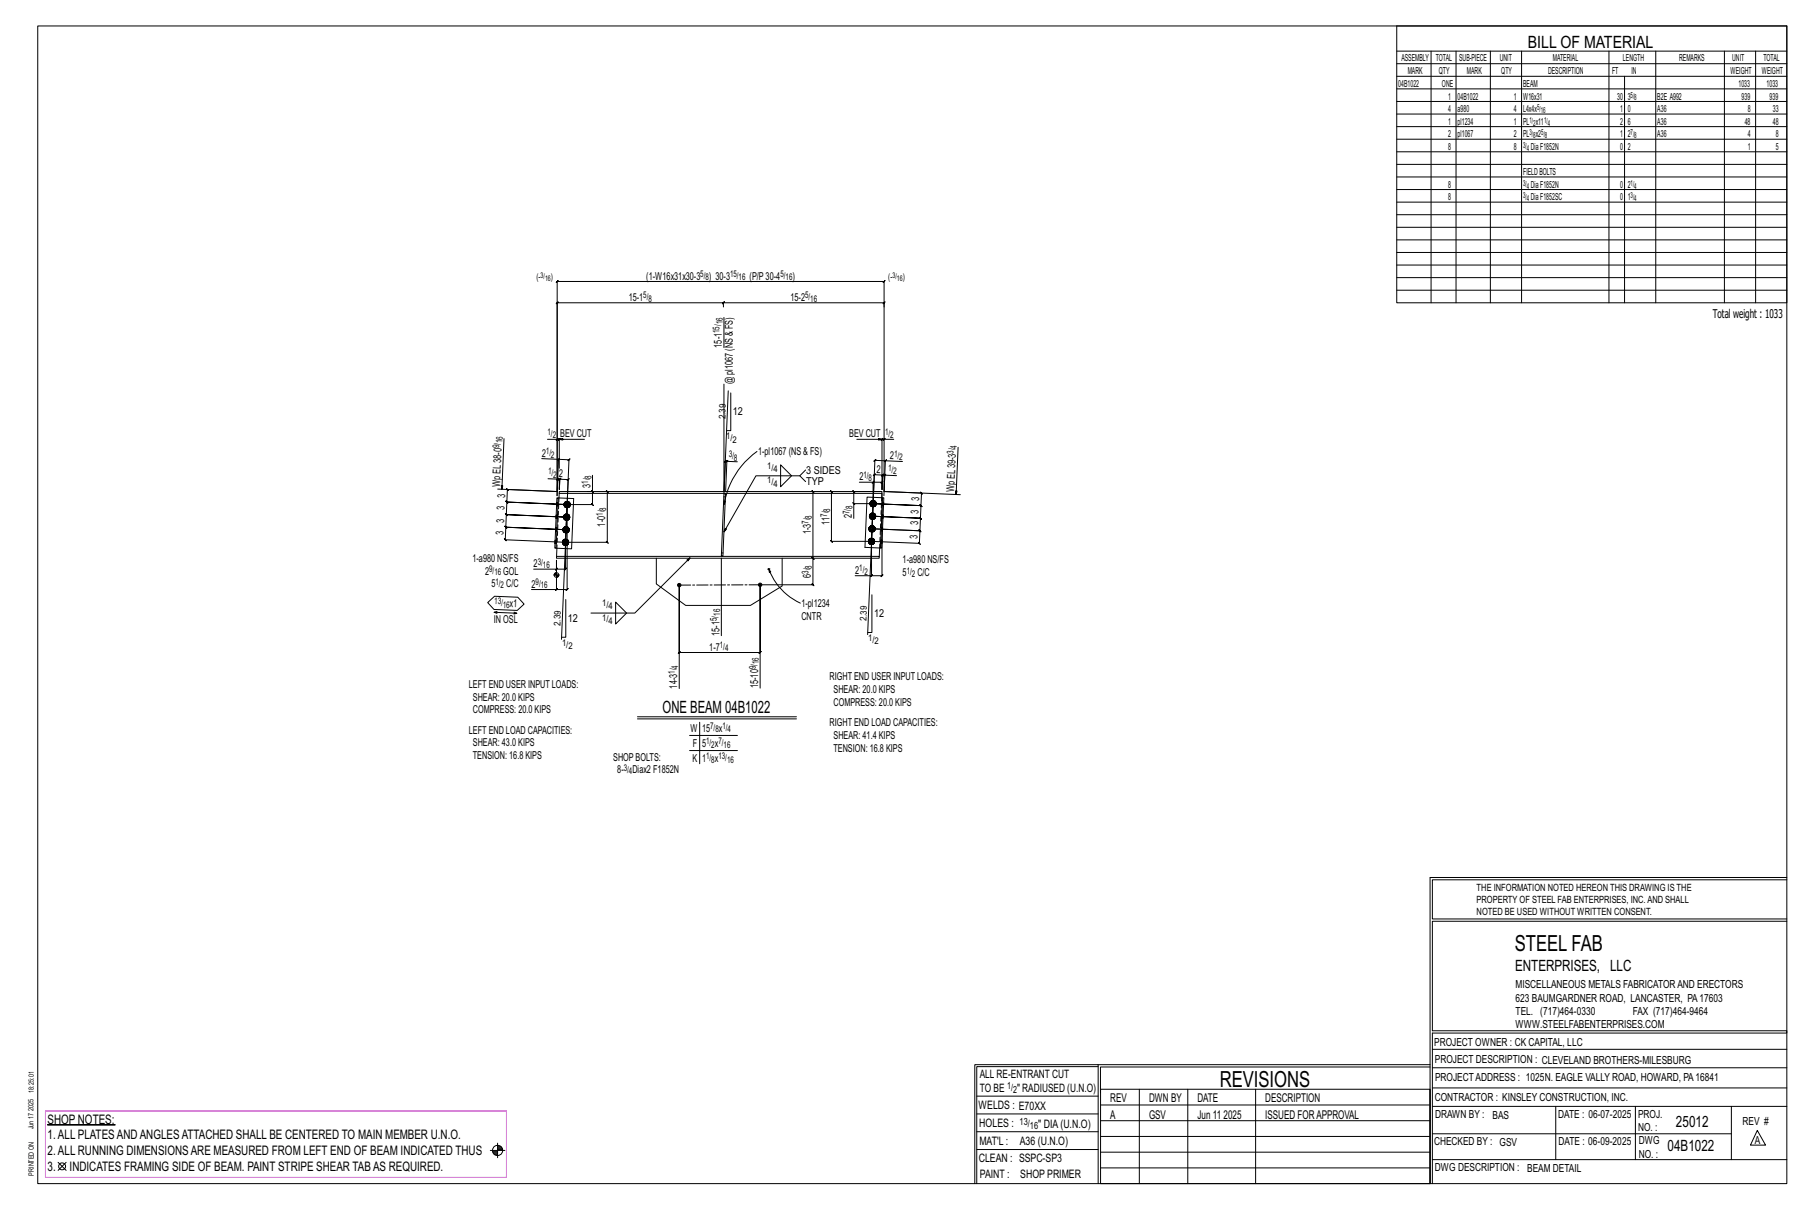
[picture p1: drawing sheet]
<svg xmlns="http://www.w3.org/2000/svg" width="914mm" height="610mm" viewBox="0 0 914 610" stroke-linecap="round" stroke-linejoin="round" font-family="sans-serif">
<g fill="#000" stroke="#000" stroke-width=".5">
<path d="M24 568h34z"/>
<circle cx="343" cy="295" r=".9"/>
<circle cx="384" cy="295" r=".9"/>
</g>
<g fill="none" stroke="#000" stroke-width=".5">
<path d="M19 13h883v584h-883zM705 13h197v140h-197zM705 26h197M705 32h197M705 39h197M722 26v127M735 26v127M752 26v127M768 26v127M812 26v127M820 39v114M836 26v127"/>
<path d="M870 26v127M886 26v127M705 45h197M705 51h197M705 58h197M705 64h197M705 70h197M705 77h197M705 83h197M705 89h197M705 96h197M705 102h197"/>
<path d="M705 108h197M705 115h197M705 121h197M705 127h197M705 134h197M365 153l1-1zM365 155l1-3-1 1h-84l1-1-1 1v97M365 153h81l1-1-1 3M705 140h197M705 146h197M365 160v15M365 194v54l1-15h-1l2-1-1 1h1"/>
<path d="M367 197l-2 52M369 198v19h-2M254 221l-1 26M273 231l9 1-1 16-25-1v-1l1 2-1-1v6h-1l1 1v-1l30 2-30-2h-1l1 1v-1v7l-1-1 1 1 30 1-30-1-1-1 1 1-1 6 1 1-1-1 31 1-31-1 1 1-1-1v6v1v-1l30 2M276 222h5l1-1-1 1h1l1-1-1 1v14M281 232l1-1zM282 232h5h1h-1l-2 42M282 222h13M299 240v8h-3M366 233l1-1zM372 233h-5l-1 15M382 228a41 41 0 0 0-17 27"/>
<path d="M394 235l5 5-5 6zM407 237l-3 3h-23l-16 28M432 222h13M446 233l1-1zM446 240h-1l1-1-1 1v7v-7l1-1-1 1h-4l1-1-1 1-1 33h-20v1l-1-1h1v-25v1l-1-1h1M447 233l-5-1-1 1 1-1-2 41M451 222h-5l1-1-1 1h-1l1-1-1 1v25v-4h1l-1 1v-1h-4M455 233h-8l-1 15 19 1v-1v1v6h-1l1 1v-1l-24-1 24 1h-1l1 1v-1l-1 7v-1l1 1h-1l-24-2 24 2v-1l1 1h-1v6v-1l1 1h-1l-24-1 24 1v-1l1 1h-1v6h-1l1 1v-1l-24-1M483 226l-1 24M251 247l30 1v-106v1l1-1h-1h165v1l1-1h-1v106l39 2M277 242h4v8M281 242l1-1z"/>
<path d="M281 251h1l-1 26h-1zM281 242h1l1-1-1 1v5M282 251l7 1-1 25h-7M282 242l1-1zM282 242v5M282 249v2M282 248h163v1h-163zM282 242h5h-1h1l-2 32M285 255h.1M285 254v1M285 256h1M285 254v1v1v-1"/>
<path d="M285 260h.1M285 255l1 1M286 253l-1 1M286 256h1M286 259l-1 1M286 260h1M286 254l1-1v1M286 255v42h1l-1 1v-1h-5M287 260h-1M287 254l1 1M287 253l-1 1M287 255v1h-1"/>
<path d="M287 260v1M287 255h1l-1 1M287 255v1M287 254h1h-1M288 254v1M298 248l1 1zM299 248v7l-1-1 1 1h-13l-3 68M306 248l1 1-1-1v26v-1l1 1h-1h-21v13h1l-1 1v-1h-4M365 249h1l-1 32h-1zM365 253h1l-1 2zM404 240l3 3M410 248l1 1-1-1v34v-1l1 1-1-1 1 1h-1v13l1 1-1-1h-26"/>
<path d="M430 254l1 1zM434 243h7v11M439 260h.1M439 254h1M440 255v1M440 254l-1 1M440 254v-1l-1 1 1 1M440 259h-1M440 255l1 1M440 253h.1M440 259v1M440 259h1v1"/>
<path d="M441 254h-10v8M441 253h-1M441 253h1h-1M441 254l-3 66M441 260h1v1M441 259l-1 1M441 253l1 1v1M441 243l-1 1zM441 255h1l-1 1v-1M441 259l1 1h-1M442 255h.1M442 254l-1 1"/>
<path d="M442 253v1M442 260h.1M442 254h.1M444 248h-13h-1l1 1v-1v6M445 249v2M445 249v42l1-1-1 1h-5M445 251h1l-1 26h-1zM445 251h-7l-2 25 8 1M446 240l1-1zM452 240h-6v10M281 277v4M284 274h.1"/>
<path d="M284 273v1M284 267h1M284 275h1M284 261h1M284 273v1v1v-1M285 260v1M285 268v1M285 267l-1 1M285 274v1M285 267v-1l-1 1 1 1M285 272l-1 1M285 262h.1"/>
<path d="M285 261v1M285 268l1 1M285 261v-1l-1 1 1 1v-1M285 275h1M285 266h.1M285 262h1M285 272v1M285 273l1-1v1M286 262h1M286 266l-1 1M286 266h1l-1 1M286 273l1 1"/>
<path d="M286 272l-1 1M286 266l1 1v1M286 274v1h-1M286 266h-1M286 260l1 1v1M286 274h1l-1 1M286 268h1l-1 1v-1M286 274v1M286 273h1h-1M287 268h.1M287 262h-1M287 267l-1 1"/>
<path d="M287 266v1M287 273v1M287 261v1M287 261l-1 1M287 267h.1M438 273h1M439 267h.1M439 266v1M439 274v1M439 273l-1 1M439 273v-1l-1 1 1 1M439 268h.1"/>
<path d="M439 274l1 1M439 266v1v1v-1M439 272h.1M439 262h1M439 260v1M439 268h1M439 260v-1v1v2v-1M439 265v1M440 261v1M440 268h1M440 272h-1M440 272h1"/>
<path d="M440 273v18h-8M440 261l1 1M440 265l-1 1M440 266l1-1v1M440 272l1 1v1M440 266l2 1h-1M441 274l-1 1v-1M441 265l-1 1M441 274h.1M441 268h-1M441 273l-1 1M441 272v1"/>
<path d="M441 267v1M441 261v1h-1M441 267l-1 1M441 266h.1M441 273h.1M441 261h1l-1 1M441 260v1M441 266l1 1M444 277v4M269 287h12v-4v14h-13M279 290h3M280 290h.1"/>
<path d="M280 289v1M280 288l1-1zM280 298l1-1zM281 289v1M281 283v9M281 281h163v1h-163zM281 290v1M282 290v1M348 282l-28 27h-22M364 282v39M388 287l1 2h-1zM388 287a31 31 0 0 0 16 17"/>
<path d="M388 287h-1M389 287h-1M395 282v14l-16 10h-33l-15-11v-13M440 291h-1l1-1zM246 304l4-3h11l3 4-3 3h-12zM249 309h12l-2 1M251 309h-2l2 1M259 309h2M286 303v19h-3M311 304l5 5-5 6zM440 300v19h-2M384 347v-52v34l-1 1 1-1h-41l-1 1 1-1v-34v52"/>
<path d="M322 362h80M322 363h80M348 371h24M348 379h24M353 364v21M722 443v154M722 443h180M902 444h-179v20h179M902 465h-179v55h179v1h-179v76M554 538h-61v59M554 537h168M722 538h-167v13"/>
<path d="M723 539h179M723 530h179M493 553h61M555 550h167v47h-167zM555 558h167M575 550v47M599 550v47M634 550v47M723 549h179M723 558h179M785 558v27M825 558v27"/>
<path d="M874 558v27M251 577v7M251 579h2M251 580h3M251 578h2M493 571h61M493 562h61M555 573h167M555 566h167M723 572h151M887 570l4 8h-8zM29 587l4 4"/>
<path d="M33 587l-4 4M247 581h8M249 581h2M249 582h2M250 583h1M492 597v-60h62v60M493 580h61M555 589h167M555 581h167M723 585h179"/>
<circle cx="281" cy="290" r="1.2"/>
<circle cx="31" cy="589" r="1.8"/>
<circle cx="251" cy="581" r="2.6"/>
</g>
<path d="M23 561h233v33h-233z" fill="none" stroke="#f0f" stroke-width=".5"/>
<g fill="none" stroke="#000" stroke-width=".5" stroke-dasharray="2 1.4">
<path d="M281 260h.1M281 255h1zM281 255h.1M281 255h1M281 254h1M282 255l-1-1 1 1M282 251l-1 26M285 255h.1M285 255v-2v2v1v-1M285 254v1zM285 255v1zM285 254v1"/>
<path d="M285 260h-1zM285 260h.1M285 254h.1M285 256h1zM285 254l1-1zM285 256h1M285 254l1-1M285 260h2zM285 255l1 1M285 254h1M285 260l1-1zM285 256h2z"/>
<path d="M285 253h2zM285 254v1v-1v1v1v-1v1v-1M285 255h1zM285 254h1zM286 256h.1M286 253h.1M286 255h.1M286 254h.1M286 259l-1 1 1-1-1 1h1M286 259l1 1-1-1 1 1h-1zM286 259l1 1zM286 253v1"/>
<path d="M286 256h1zM286 256h1M286 255h1zM286 254h1zM286 253h1h-1h1v1zM286 253h1zM287 260h.1M287 256v-1M287 255h.1M287 254h.1M287 260v1zM287 256h.1"/>
<path d="M287 253v1zM287 253v1M287 254v1zM287 253l1 2zM287 260v2M287 255h1l-1 1M287 254h1h-1M287 254l1 1M287 254h1zM288 254v1zM288 254v1M288 255l-1 1z"/>
<path d="M288 255h.1M365 251h1M439 260h.1M439 254v1zM439 254l1-1-1 1 1 1-1-1h1M439 254h.1M439 255h.1M439 255l1-1M439 254h1M439 259v1zM439 259h1zM439 259h1"/>
<path d="M439 253v1zM439 255l1 1zM439 253h1zM440 255v1zM440 255v1M440 253h.1M440 259h1zM440 260l-1-1v1v1v1v-1v1l1-1M440 255h.1M440 254v-1M440 259h.1M440 254v1z"/>
<path d="M440 255h1zM440 253h1zM440 253l-1 1v1h1h-1h1M440 254h.1M440 254v-1zM440 260h.1M440 256h1zM440 255l1 1h-1h1h-1zM440 260h1zM440 259h1h-1h1v1zM441 253h-1h1h-1h1M441 256h.1"/>
<path d="M441 255v1M441 255h.1M441 253h.1M441 260h.1M441 259h.1M441 253v1zM441 259l1 1zM441 256l1-1zM441 256l1-1M441 253h1zM441 253h1M441 254h.1"/>
<path d="M441 253l1 1zM441 254v1zM441 259v1l1 1M442 255h.1M442 254v-1M442 255v-1M442 253h-1l1 2M442 253v1zM442 260h.1M442 254h.1M442 254l-1 1zM442 254v1z"/>
<path d="M445 260h1zM445 254h1h-1M445 253l1 1zM446 260h.1M446 255h-1M446 254h-1M446 254h.1M280 274h1zM280 274h.1M280 274h1M280 273h1M280 268h1z"/>
<path d="M280 268h.1M280 267l1 1M280 267h1M280 266l1 1M280 266h1M281 262h.1M281 262v-1M281 261v1M281 261h.1M281 274l-1-1 1 1M281 267h-1l1 1M284 274h.1"/>
<path d="M284 274l1-2-1 2 1 1-1-1M284 273v1zM284 274v1zM284 273v1M284 267v1zM284 267l1-1-1 1 1 2-1-2h1M284 267h.1M284 268h1zM284 268l1-1M284 267h1M284 273h.1M284 275h1z"/>
<path d="M284 273l1-1zM284 275h1M284 273l1-1M284 261v1zM284 261l1 1zM284 261l1-1-1 1 1 1-1-1h1M284 274l1 1M284 273h1M284 260v1zM284 262h1zM285 262v-1M285 260v1"/>
<path d="M285 266l-1 1zM285 268v1zM285 266h.1M285 268v1M285 274h.1M285 275h1zM285 272h1zM285 273h-1v1v-1v1v1v-1v1l1-1M285 273v1zM285 273h.1M285 268h.1M285 267v-1"/>
<path d="M285 275h.1M285 272h.1M285 262h.1M285 267v1zM285 269h1zM285 266h1zM285 267v-1l-1 1v1h1h-1h1M285 267h.1M285 261l1 1M285 261l1-1M285 261h.1M285 262h2z"/>
<path d="M285 260l-1 1 1-1v2M285 261l1 1zM285 261l1-1zM285 268l1 1h-1h1h-1zM285 268h1zM285 267h1zM285 262l1 1zM285 272v1M285 275h1M285 274h1zM285 273h1zM285 272h1h-1h1v1z"/>
<path d="M286 262h-1h1h-1zM286 262h.1M286 260h.1M286 266h-1h1h-1h1M286 269h.1M286 268v1M286 268h.1M286 267h.1M286 266h.1M286 275v-1M286 274h.1M286 273h.1"/>
<path d="M286 263l1-1zM286 262h1zM286 262h1M286 275h.1M286 272v1zM286 272v1M286 275h1zM286 272l1 1zM286 266v1M286 273v1zM286 272l1 2zM286 269l1-1z"/>
<path d="M286 269l1-1M286 266h1zM286 266h1M286 262l1-1zM286 260l1 1zM286 260h1M286 274h1l-1 1M286 273h1h-1M286 266l1 1zM286 267v1zM286 273l1 1M287 262h.1"/>
<path d="M287 273h.1M287 268h.1M287 267v-1M287 261h.1M287 268v-1M287 266l-1 1 1 1M287 266v1zM287 273v1zM287 273v1M287 274v1zM287 261v1M287 261v-1"/>
<path d="M287 274l-1 1zM287 274h.1M287 262v-1M287 267h.1M287 267l-1 2zM287 267v1zM287 260v1M287 260l1 1zM287 261v1zM288 261l-1 1zM365 279h-1M438 273v1z"/>
<path d="M438 273l1-1-1 1 1 2-1-2h1M438 273h.1M438 274h1zM438 274l1-1M438 273h1M438 267h1zM439 267h.1M439 267v-1v1v1v-1M439 266l-1 1zM439 267v1zM439 266v1M439 272l-1 1z"/>
<path d="M439 274v1zM439 272h.1M439 274v1M439 260v1zM439 260l1-1-1 1 1 2-1-2M439 274h.1M439 273v-1M439 261v1zM439 261v-1M439 266h.1M439 268h.1M439 266v-1z"/>
<path d="M439 266v-1M439 273v1zM439 275h2zM439 272h2zM439 272l-1 1v1h1h-1h1M439 273h.1M439 273v-1zM439 267l1 1M439 266h1M439 275h1zM439 272h1zM439 262h1z"/>
<path d="M439 262h1M439 268h2zM439 266h2zM439 266v1v-1v1v1v-1v1M439 266v1zM439 267l1 1zM439 266h1zM439 261h1M439 260h1M439 274l1 1h-1h1h-1zM439 274h1zM439 268h1z"/>
<path d="M439 265h1zM440 260v1zM440 262h1zM440 261h.1M440 268h-1h1h-1zM440 268h.1M440 266h.1M440 262h.1M440 272h-1h1h-1h1M440 275h.1M440 274v1M440 274h.1"/>
<path d="M440 272h.1M440 261v1zM440 265h-1h1h-1l1 1M440 268h1zM440 268h1M440 265h1h-1h1l-1 1zM440 265h1zM440 274h1M440 272v1zM440 272h1M440 262h1M440 261h1z"/>
<path d="M440 275l1-1zM440 275l1-1M440 272h1zM440 268l1-1zM440 266h1zM440 266h1M440 273h1zM441 272v1zM441 273l-1 1zM441 268h.1M441 265v1zM441 265v1"/>
<path d="M441 261h.1M441 274h.1M441 273v-1M441 266v1zM441 266l1 1zM441 267h.1M441 274v-1M441 272v2M441 262h.1M441 267v1M441 266h.1M441 260v1z"/>
<path d="M441 268v-1M441 266v1M441 266h1zM441 273h.1M441 261h1l-1 1M441 260h1l-1-1M441 273v2zM441 273v1zM441 262v-2M441 266l1 1M442 267l-1 1zM442 266v1z"/>
<path d="M442 267h.1M442 261l-1 1zM442 260l-1 2zM442 260v1zM444 277l1-26M444 273h1h-1M444 273h1zM445 267v-1M445 266h.1M445 260l1 1-1-1M445 274h-1M445 273h-1"/>
<path d="M445 273h.1M445 268h.1M445 267h.1M446 262l-1-1M446 261h-1M446 260h-1"/>
</g>
<path d="M343 295h41" fill="none" stroke="#000" stroke-width=".5" stroke-dasharray="5.8 1 1 1"/>
<g font-size="11.2">
<text x="764" y="480">STEEL FAB</text>
<text x="616" y="548">REVISIONS</text>
</g>
<g font-size="8.6">
<text x="771" y="24">BILL OF MATERIAL</text>
<text x="334" y="360">ONE BEAM 04B1022</text>
</g>
<g font-size="7.9">
<text x="765" y="490">ENTERPRISES, LLC</text>
<text x="846" y="569">25012</text>
<text x="842" y="581">04B1022</text>
</g>
<g font-size="6.6">
<text x="24" y="567">SHOP NOTES:</text>
<text x="24" y="575">1.ALL PLATESANDANGLESATTACHED SHALL BE CENTERED TO MAIN MEMBER U.N.O.</text>
<text x="24" y="583">2.ALL RUNNING DIMENSIONSARE MEASURED FROM LEFT END OF BEAM INDICATED THUS</text>
<text x="24" y="591">3.</text>
<text x="35" y="591">INDICATES FRAMING SIDE OF BEAM. PAINT STRIPE SHEAR TABAS REQUIRED.</text>
</g>
<g font-size="6.1">
<text x="864" y="161">Total weight : 1033</text>
<text x="560" y="556">REV</text>
<text x="580" y="556">DWN BY</text>
<text x="604" y="556">DATE</text>
<text x="639" y="556">DESCRIPTION</text>
<text x="560" y="564">A</text>
<text x="580" y="564">GSV</text>
<text x="604" y="564">Jun 11</text>
<text x="617" y="564">2025</text>
<text x="639" y="564">ISSUED FORAPPROVAL</text>
</g>
<g font-size="5.9">
<text x="494" y="560">WELDS : E70XX</text>
<text x="494" y="569">HOLES :</text>
<text x="524" y="569">&quot; DIA(U.N.O)</text>
<text x="494" y="578">MAT'L :</text>
<text x="515" y="578">A36 (U.N.O)</text>
<text x="494" y="586">CLEAN : SSPC-SP3</text>
<text x="495" y="595">PAINT :</text>
<text x="515" y="595">SHOP PRIMER</text>
</g>
<g font-size="5.8">
<text x="494" y="544">ALL RE-ENTRANT CUT</text>
<text x="494" y="551">TO BE</text>
<text x="513" y="551">&quot; RADIUSED (U.N.O)</text>
</g>
<g font-size="5.6">
<text x="765" y="499">MISCELLANEOUS METALS FABRICATORAND ERECTORS</text>
<text x="765" y="505">623 BAUMGARDNER ROAD, LANCASTER, PA17603</text>
<text x="765" y="512">TEL. (717)464-0330</text>
<text x="824" y="512">FAX (717)464-9464</text>
<text x="765" y="519">WWW.STEELFABENTERPRISES.COM</text>
<text x="724" y="528">PROJECT OWNER : CK CAPITAL, LLC</text>
<text x="724" y="537">PROJECT DESCRIPTION : CLEVELAND BROTHERS-MILESBURG</text>
<text x="724" y="545">PROJECTADDRESS : 1025N. EAGLE VALLY ROAD, HOWARD, PA16841</text>
<text x="724" y="556">CONTRACTOR : KINSLEY CONSTRUCTION, INC.</text>
<text x="724" y="564">DRAWN BY :</text>
<text x="753" y="564">BAS</text>
<text x="786" y="564">DATE : 06-07-2025</text>
<text x="827" y="564">PROJ.</text>
<text x="879" y="568">REV #</text>
<text x="827" y="571">NO. :</text>
<text x="724" y="578">CHECKED BY : GSV</text>
<text x="787" y="578">DATE : 06-09-2025</text>
<text x="827" y="578">DWG</text>
<text x="886" y="578">A</text>
<text x="827" y="584">NO. :</text>
<text x="724" y="591">DWG DESCRIPTION : BEAM DETAIL</text>
</g>
<g font-size="5.5">
<text x="326" y="141">(1-W16x31x30-3</text>
<text x="358" y="141">) 30-3</text>
<text x="378" y="141">(P/P30-4</text>
<text x="400" y="141">)</text>
<text x="317" y="152">15-1</text>
<text x="399" y="152">15-2</text>
<text x="364" y="175" transform="rotate(-90 364 175)">15-1</text>
<text x="370" y="194" transform="rotate(-90 370 194)">@ pl1067 (NS &amp; FS)</text>
<text x="370" y="210">12</text>
<text x="283" y="221">BEV CUT</text>
<text x="429" y="221">BEV CUT</text>
<text x="273" y="230" transform="rotate(2 273 230)">2</text>
<text x="383" y="230">1-pl1067 (NS &amp; FS)</text>
<text x="449" y="232" transform="rotate(2 449 232)">2</text>
<text x="407" y="239">3 SIDES</text>
<text x="442" y="239" transform="rotate(2 442 239)">2</text>
<text x="252" y="246" transform="rotate(-88 252 246)">WpEL38-0</text>
<text x="282" y="241" transform="rotate(2 282 241)">2</text>
<text x="407" y="245">TYP</text>
<text x="434" y="242">2</text>
<text x="255" y="251" transform="rotate(-88 255 251)">3</text>
<text x="298" y="246" transform="rotate(-90 298 246)">3</text>
<text x="482" y="248" transform="rotate(-88 482 248)">WpEL39-3</text>
<text x="255" y="258" transform="rotate(-88 255 258)">3</text>
<text x="464" y="253" transform="rotate(-88 464 253)">3</text>
<text x="254" y="264" transform="rotate(-88 254 264)">3</text>
<text x="430" y="262" transform="rotate(-90 430 262)">2</text>
<text x="464" y="259" transform="rotate(-88 464 259)">3</text>
<text x="305" y="266" transform="rotate(-90 305 266)">1-0</text>
<text x="409" y="270" transform="rotate(-90 409 270)">1-3</text>
<text x="419" y="265" transform="rotate(-90 419 265)">11</text>
<text x="463" y="265" transform="rotate(-88 463 265)">3</text>
<text x="254" y="270" transform="rotate(-88 254 270)">3</text>
<text x="463" y="272" transform="rotate(-88 463 272)">3</text>
<text x="238" y="283">1-a980 NS/FS</text>
<text x="269" y="286">2</text>
<text x="456" y="284">1-a980 NS/FS</text>
<text x="245" y="290">2</text>
<text x="254" y="290">GOL</text>
<text x="409" y="292" transform="rotate(-90 409 292)">6</text>
<text x="432" y="290">2</text>
<text x="456" y="291">5</text>
<text x="463" y="291">C/C</text>
<text x="248" y="296">5</text>
<text x="255" y="296">C/C</text>
<text x="268" y="297">2</text>
<text x="257" y="306" transform="rotate(2 257 306)">x1</text>
<text x="404" y="306">1-pl1234</text>
<text x="441" y="311">12</text>
<text x="249" y="314">IN OSL</text>
<text x="287" y="314">12</text>
<text x="404" y="313">CNTR</text>
<text x="363" y="321" transform="rotate(-90 363 321)">15-1</text>
<text x="358" y="328">1-7</text>
<text x="237" y="347">LEFT END USER INPUT LOADS:</text>
<text x="342" y="347" transform="rotate(-90 342 347)">14-3</text>
<text x="383" y="347" transform="rotate(-90 383 347)">15-10</text>
<text x="419" y="343">RIGHT END USER INPUT LOADS:</text>
<text x="239" y="354">SHEAR: 20.0 KIPS</text>
<text x="421" y="350">SHEAR: 20.0 KIPS</text>
<text x="421" y="356">COMPRESS: 20.0 KIPS</text>
<text x="239" y="360">COMPRESS: 20.0 KIPS</text>
<text x="237" y="370">LEFT END LOAD CAPACITIES:</text>
<text x="348" y="369">W</text>
<text x="354" y="369">15</text>
<text x="363" y="369">x</text>
<text x="419" y="366">RIGHT END LOAD CAPACITIES:</text>
<text x="239" y="377">SHEAR: 43.0 KIPS</text>
<text x="350" y="377">F</text>
<text x="354" y="377">5</text>
<text x="361" y="377">x</text>
<text x="421" y="373">SHEAR: 41.4 KIPS</text>
<text x="239" y="383">TENSION: 16.8 KIPS</text>
<text x="309" y="384">SHOPBOLTS:</text>
<text x="421" y="379">TENSION: 16.8 KIPS</text>
<text x="349" y="384">K</text>
<text x="354" y="384">1</text>
<text x="361" y="384">x</text>
<text x="312" y="390">8-</text>
<text x="319" y="390">Diax2 F1852N</text>
</g>
<g font-size="5">
<text x="745" y="450">THE INFORMATION NOTED HEREON THIS DRAWING IS THE</text>
<text x="745" y="456">PROPERTY OF STEEL FAB ENTERPRISES, INC.AND SHALL</text>
<text x="745" y="462">NOTED BE USED WITHOUT WRITTEN CONSENT.</text>
<text x="508" y="550">1/</text>
<text x="511" y="551">2</text>
<text x="515" y="568">13/</text>
<text x="520" y="570">16</text>
</g>
<g font-size="4.9">
<text x="707" y="31">ASSEMBLY</text>
<text x="725" y="31">TOTAL</text>
<text x="736" y="31">SUB-PIECE</text>
<text x="757" y="31">UNIT</text>
<text x="784" y="31">MATERIAL</text>
<text x="819" y="31">LENGTH</text>
<text x="847" y="31">REMARKS</text>
<text x="874" y="31">UNIT</text>
<text x="890" y="31">TOTAL</text>
<text x="710" y="37">MARK</text>
<text x="726" y="37">QTY</text>
<text x="740" y="37">MARK</text>
<text x="758" y="37">QTY</text>
<text x="781" y="37">DESCRIPTION</text>
<text x="814" y="37">FT</text>
<text x="823" y="37">IN</text>
<text x="873" y="37">WEIGHT</text>
<text x="889" y="37">WEIGHT</text>
<text x="706" y="44">04B1022</text>
<text x="728" y="44">ONE</text>
<text x="769" y="44">BEAM</text>
<text x="877" y="44">1033</text>
<text x="891" y="44">1033</text>
<text x="731" y="50">1</text>
<text x="736" y="50">04B1022</text>
<text x="764" y="50">1</text>
<text x="769" y="50">W16x31</text>
<text x="816" y="50">30</text>
<text x="821" y="50">3</text>
<text x="836" y="50">B2E A992</text>
<text x="879" y="50">939</text>
<text x="893" y="50">939</text>
<text x="731" y="57">4</text>
<text x="736" y="57">a980</text>
<text x="764" y="57">4</text>
<text x="769" y="57">L4x4x</text>
<text x="818" y="57">1</text>
<text x="821" y="57">0</text>
<text x="836" y="57">A36</text>
<text x="882" y="57">8</text>
<text x="895" y="57">33</text>
<text x="731" y="63">1</text>
<text x="736" y="63">pl1234</text>
<text x="764" y="63">1</text>
<text x="769" y="63">PL x11</text>
<text x="818" y="63">2</text>
<text x="821" y="63">6</text>
<text x="836" y="63">A36</text>
<text x="880" y="63">48</text>
<text x="895" y="63">48</text>
<text x="731" y="69">2</text>
<text x="736" y="69">pl1067</text>
<text x="764" y="69">2</text>
<text x="769" y="69">PL x2</text>
<text x="818" y="69">1</text>
<text x="821" y="69">2</text>
<text x="836" y="69">A36</text>
<text x="882" y="69">4</text>
<text x="896" y="69">8</text>
<text x="731" y="76">8</text>
<text x="764" y="76">8</text>
<text x="772" y="76">DiaF1852N</text>
<text x="818" y="76">0</text>
<text x="821" y="76">2</text>
<text x="882" y="76">1</text>
<text x="896" y="76">5</text>
<text x="769" y="88">FIELDBOLTS</text>
<text x="731" y="95">8</text>
<text x="772" y="95">DiaF1852N</text>
<text x="818" y="95">0</text>
<text x="821" y="95">2</text>
<text x="731" y="101">8</text>
<text x="772" y="101">DiaF1852SC</text>
<text x="818" y="101">0</text>
<text x="821" y="101">1</text>
</g>
<g font-size="4.7">
<text x="271" y="141">(-</text>
<text x="278" y="141">)</text>
<text x="353" y="140">5/</text>
<text x="356" y="141">8</text>
<text x="368" y="140">15/</text>
<text x="373" y="141">16</text>
<text x="394" y="140">5/</text>
<text x="396" y="141">16</text>
<text x="448" y="141">(-</text>
<text x="456" y="141">)</text>
<text x="325" y="151">5/</text>
<text x="327" y="152">8</text>
<text x="406" y="151">5/</text>
<text x="409" y="152">16</text>
<text x="365" y="164" transform="rotate(-90 365 164)">16</text>
<text x="363" y="168" transform="rotate(-90 363 168)">15/</text>
<text x="366" y="212" transform="rotate(-88 366 212)">2.39</text>
<text x="276" y="219">1/</text>
<text x="279" y="221">2</text>
<text x="366" y="222">1/</text>
<text x="447" y="219">1/</text>
<text x="449" y="221">2</text>
<text x="252" y="226" transform="rotate(-88 252 226)">9/</text>
<text x="254" y="224" transform="rotate(-88 254 224)">16</text>
<text x="370" y="223">2</text>
<text x="483" y="226" transform="rotate(-88 483 226)">4</text>
<text x="276" y="229" transform="rotate(2 276 229)">1/</text>
<text x="278" y="231" transform="rotate(2 278 231)">2</text>
<text x="368" y="231" transform="rotate(2 368 231)">3/</text>
<text x="370" y="232" transform="rotate(2 370 232)">8</text>
<text x="451" y="230" transform="rotate(2 451 230)">1/</text>
<text x="454" y="232" transform="rotate(2 454 232)">2</text>
<text x="481" y="229" transform="rotate(-88 481 229)">3/</text>
<text x="277" y="239" transform="rotate(2 277 239)">1/</text>
<text x="387" y="237">1/</text>
<text x="390" y="238">4</text>
<text x="448" y="238" transform="rotate(2 448 238)">1/</text>
<text x="451" y="239" transform="rotate(2 451 239)">2</text>
<text x="279" y="241" transform="rotate(2 279 241)">2</text>
<text x="297" y="244" transform="rotate(-90 297 244)">1/</text>
<text x="298" y="242" transform="rotate(-90 298 242)">8</text>
<text x="387" y="244">1/</text>
<text x="390" y="246">4</text>
<text x="436" y="241">1/</text>
<text x="438" y="243">8</text>
<text x="306" y="258" transform="rotate(-90 306 258)">8</text>
<text x="430" y="257" transform="rotate(-90 430 257)">8</text>
<text x="304" y="260" transform="rotate(-90 304 260)">1/</text>
<text x="410" y="262" transform="rotate(-90 410 262)">8</text>
<text x="417" y="261" transform="rotate(-90 417 261)">7/</text>
<text x="419" y="258" transform="rotate(-90 419 258)">8</text>
<text x="429" y="260" transform="rotate(-90 429 260)">7/</text>
<text x="408" y="264" transform="rotate(-90 408 264)">7/</text>
<text x="271" y="285">3/</text>
<text x="274" y="287">16</text>
<text x="410" y="287" transform="rotate(-90 410 287)">8</text>
<text x="247" y="289">9/</text>
<text x="249" y="290">16</text>
<text x="408" y="290" transform="rotate(-90 408 290)">3/</text>
<text x="434" y="288">1/</text>
<text x="436" y="290">2</text>
<text x="458" y="290">1/</text>
<text x="460" y="291">2</text>
<text x="250" y="295">1/</text>
<text x="253" y="297">2</text>
<text x="270" y="295">9/</text>
<text x="273" y="297">16</text>
<text x="249" y="305" transform="rotate(2 249 305)">13/</text>
<text x="304" y="306">1/</text>
<text x="254" y="307" transform="rotate(2 254 307)">16</text>
<text x="307" y="308">4</text>
<text x="363" y="311" transform="rotate(-90 363 311)">16</text>
<text x="283" y="316" transform="rotate(-88 283 316)">2.39</text>
<text x="304" y="313">1/</text>
<text x="307" y="315">4</text>
<text x="362" y="313" transform="rotate(-90 362 313)">5/</text>
<text x="437" y="313" transform="rotate(-88 437 313)">2.39</text>
<text x="438" y="324">1/</text>
<text x="284" y="326">1/</text>
<text x="287" y="328">2</text>
<text x="363" y="327">1/</text>
<text x="366" y="329">4</text>
<text x="441" y="325">2</text>
<text x="383" y="335" transform="rotate(-90 383 335)">16</text>
<text x="341" y="340" transform="rotate(-90 341 340)">1/</text>
<text x="342" y="337" transform="rotate(-90 342 337)">4</text>
<text x="381" y="338" transform="rotate(-90 381 338)">9/</text>
<text x="358" y="368">7/</text>
<text x="361" y="370">8</text>
<text x="365" y="368">1/</text>
<text x="367" y="370">4</text>
<text x="356" y="376">1/</text>
<text x="359" y="377">2</text>
<text x="363" y="376">7/</text>
<text x="365" y="377">16</text>
<text x="356" y="383">1/</text>
<text x="363" y="383">13/</text>
<text x="315" y="389">3/</text>
<text x="359" y="385">8</text>
<text x="367" y="385">16</text>
<text x="317" y="391">4</text>
</g>
<g font-size="4.2">
<text x="823" y="49">5/</text>
<text x="825" y="51">8</text>
<text x="776" y="56">5/</text>
<text x="778" y="57">16</text>
<text x="772" y="62">1/</text>
<text x="774" y="63">2</text>
<text x="779" y="62">1/</text>
<text x="781" y="63">4</text>
<text x="772" y="68">3/</text>
<text x="774" y="70">8</text>
<text x="778" y="68">5/</text>
<text x="780" y="70">8</text>
<text x="823" y="68">7/</text>
<text x="825" y="70">8</text>
<text x="769" y="75">3/</text>
<text x="770" y="76">4</text>
<text x="769" y="94">3/</text>
<text x="770" y="95">4</text>
<text x="823" y="94">1/</text>
<text x="825" y="95">4</text>
<text x="769" y="100">3/</text>
<text x="770" y="101">4</text>
<text x="823" y="100">3/</text>
<text x="825" y="101">4</text>
</g>
<g font-size="4">
<text x="273" y="140">3/</text>
<text x="275" y="142">16</text>
<text x="450" y="140">3/</text>
<text x="453" y="142">16</text>
</g>
<g font-size="3.7">
<text x="17" y="551" transform="rotate(-90 17 551)">18:25:01</text>
<text x="17" y="561" transform="rotate(-90 17 561)">2025</text>
<text x="17" y="570" transform="rotate(-90 17 570)">Jun 17</text>
<text x="17" y="593" transform="rotate(-90 17 593)">PRINTED ON</text>
</g>
</svg>
